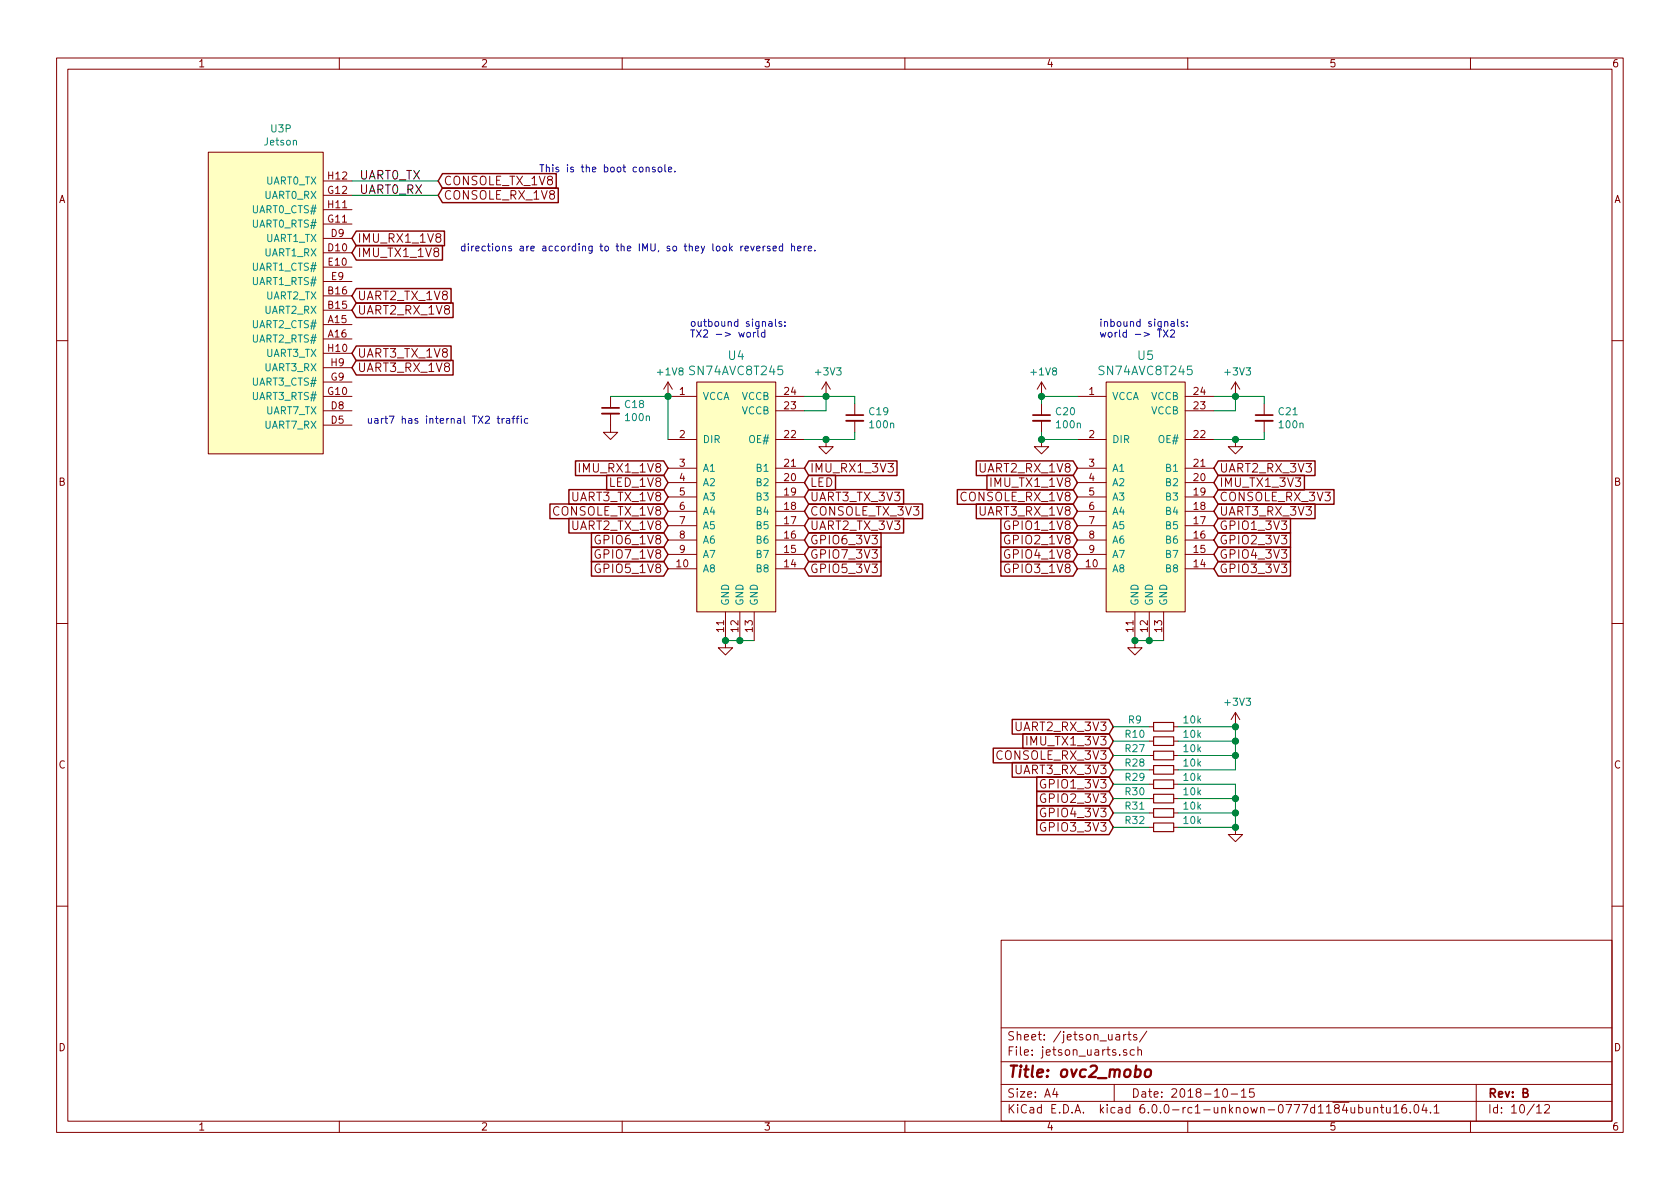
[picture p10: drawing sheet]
<svg xmlns="http://www.w3.org/2000/svg" width="297mm" height="210mm" viewBox="0 0 297 210" stroke-linecap="round" stroke-linejoin="round" font-family="sans-serif">
<g fill="none" stroke="#840000" stroke-width=".18">
<path d="M10 10.3h277v189.9h-277zM12 12.2h273v186.1h-273zM60 10.3v1.9M110 10.3v1.9M160 10.3v1.9M210 10.3v1.9M260 10.3v1.9M36.8 26.9h20.3v53.4h-20.3zM57.1 39.6h5.1M57.1 37.1h5.1M57.1 34.5h5.1M57.1 32h5.1"/>
<path d="M57.1 42.2h5.1M57.1 49.8h5.1M57.1 44.7h5.1M57.1 47.2h5.1M57.1 57.4h5.1M57.1 54.9h5.1M57.1 59.9h5.1M57.1 52.3h5.1M10 60.2h2M57.1 75.2h5.1M57.1 72.6h5.1M57.1 67.6h5.1"/>
<path d="M57.1 65h5.1M57.1 70.1h5.1M57.1 62.5h5.1M107.9 73.1v3.3h1.3l-1.3 1.3-1.2-1.3h1.2M107.9 70.1v2M118.1 67.6v2.5h5.1M118.1 77.7h5.1M118.1 67.6l-.8 1.2M118.1 67.6l.8 1.2M123.2 67.6h14v40.6h-14zM137.2 72.6h5M137.2 70.1h5"/>
<path d="M137.2 77.7h5M146 77.7v1.3h1.3l-1.3 1.3-1.2-1.3h1.2M146 67.6l-.7 1.2M146 67.6v2.5M146 67.6l.8 1.2M151.1 71.4v2M151.1 74.4v2M184.1 77.7v1.3h1.3l-1.3 1.3-1.2-1.3h1.2M184.1 67.6l-.7 1.2M184.1 67.6v2.5M184.1 71.4v2M184.1 74.4v2"/>
<path d="M184.1 67.6l.8 1.2M190.5 70.1h5.1M190.5 77.7h5.1M195.6 67.6h13.9v40.6h-13.9zM209.5 72.6h5.1M209.5 70.1h5.1M209.5 77.7h5.1M218.4 77.7v1.3h1.3l-1.3 1.3-1.2-1.3h1.2M218.4 67.6l-.7 1.2M218.4 67.6v2.5M218.4 67.6l.8 1.2M223.5 71.4v2"/>
<path d="M223.5 74.4v2M285 60.2h2M102.4 82v1.5M118.1 98h5.1M118.1 95.5h5.1M118.1 93h5.1M118.1 90.4h5.1M118.1 87.9h5.1M118.1 85.3h5.1M118.1 82.8h5.1M137.2 98h5M137.2 95.5h5"/>
<path d="M137.2 93h5M137.2 90.4h5M137.2 87.9h5M137.2 85.3h5M137.2 82.8h5M190.5 98h5.1M190.5 95.5h5.1M190.5 93h5.1M190.5 90.4h5.1M190.5 87.9h5.1M190.5 85.3h5.1M190.5 82.8h5.1"/>
<path d="M209.5 98h5.1M209.5 95.5h5.1M209.5 93h5.1M209.5 90.4h5.1M209.5 87.9h5.1M209.5 85.3h5.1M209.5 82.8h5.1M10 110.3h2M118.1 100.6h5.1M128.3 108.2v6.3h1.2l-1.2 1.3-1.3-1.3h1.3M130.8 108.2v5.1M133.3 108.2v5.1"/>
<path d="M137.2 100.6h5M190.5 100.6h5.1M200.7 108.2v6.3h1.2l-1.2 1.3-1.3-1.3h1.3M203.2 108.2v5.1M205.7 108.2v5.1M209.5 100.6h5.1M285 110.3h2M203.2 128.5h.8M203.2 131.1h.8M203.2 133.6h.8M203.2 136.1h.8M203.2 138.7h.8"/>
<path d="M207.5 128.5h.8M207.5 131.1h.8M207.5 133.6h.8M207.5 136.1h.8M207.5 138.7h.8M218.4 126v2.5M218.4 126l-.7 1.2M218.4 126l.8 1.2M203.2 141.2h.8M203.2 143.8h.8M203.2 146.3h.8M207.5 141.2h.8"/>
<path d="M207.5 143.8h.8M207.5 146.3h.8M218.4 146.3v1.3h1.3l-1.3 1.2-1.2-1.2h1.2M10 160.2h2M177 166.3h108v32h-108zM285 160.2h2M60 198.3v1.9M110 198.3v1.9M160 198.3v1.9M177 194.8h108M177 191.8h108M177 187.8h108"/>
<path d="M177 181.8h108M186.5 192.5l-.4 1h1M186.8 193v1M197 191.8v3M197.3 183h.6l.1 .9M198 183.3l-.5 .1-.2 .2 .2 .3 .5-.1M198.7 182.9v1M199.1 182.9l-.4 .3M199.2 185.7l-.4-.1-.2 .2 .1 .2 .5 .2v.3h-.6M199.4 182.9h.6M199.6 182.4v1.3l.4 .2M200.6 185.7l-.5-.1-.3 .3 .1 .6 .2 .1 .5-.1"/>
<path d="M201 183l-.4-.1-.2 .2 .1 .3 .5 .1v.3h-.6M201.2 185.7l.2-.1 .4 .1v.9M201.2 185.1v1.5M202.8 182.3l-1.3 2M210 198.3v1.9M216.3 192.7l.4-.2a.94 .94 0 0 1 0 1.5 .79 .79 0 0 1-.4-1.3zM217.7 193.5h1.1M219.5 193l.4-.5v1.5M219.5 194h.8M221.7 192.5h-.7l-.1 .7 .2-.1 .5 .1 .2 .2-.1 .5-.2 .1-.6-.1M238.9 195.8v.8a.39 .39 0 0 0 .6 .1M239.5 195.8v1"/>
<path d="M240.2 195.9l.4-.1 .3 .3v.6l-.3 .1-.4-.1M240.2 195.3v1.5M241.6 195.8l.1 .9 .3 .1 .2-.1M242.2 195.8v1M242.9 196l.1-.1a.37 .37 0 0 1 .6 .1v.8M242.9 195.8v1M244.1 195.8h.6M244.3 195.3v1.3l.4 .2M245.1 195.8v.8a.39 .39 0 0 0 .7 .1M245.8 195.8v1M246.4 195.8l.5-.5v1.5M246.4 196.8h.9"/>
<path d="M248.6 195.3a.59 .59 0 0 0-.7 .7v.7l.2 .1 .5-.1 .1-.5-.1-.2-.5-.1-.2 .3M249.4 196.7v.1M250.2 195.4l.3-.1a.94 .94 0 0 1 0 1.5h-.1a1 1 0 0 1-.2-1.4zM251.8 195.2l-.4 1.1h.9M252.1 195.8v1M252.9 196.7v.1M253.6 195.8l.4-.5v1.5M253.6 196.8h.8M260 198.3v1.9M261 191.8v6.5M271.7 195.8l.4-.5v1.5M271.7 196.8h.8"/>
<path d="M273.1 195.5l.2-.2h.4l.2 .2 .1 .3-.1 .2-.9 .8h1"/>
</g>
<path d="M202.7 189.2a.51 .51 0 0 1 .8 .3v.6a.56 .56 0 0 1-.6 .4 .56 .56 0 0 1-.5-.4l.1-.6z" fill="none" stroke="#840000" stroke-width=".41"/>
<g fill="#ffffc2" stroke="#ffffc2" stroke-width=".18">
<path d="M36.8 26.9h20.3v53.4h-20.3z"/>
<path d="M123.2 67.6h14v40.6h-14z"/>
<path d="M195.6 67.6h13.9v40.6h-13.9z"/>
</g>
<path d="M106.4 73.1h3.1M149.6 74.4h3.1M182.6 74.4h3.1M222 74.4h3" fill="none" stroke="#840000" stroke-width=".33"/>
<path d="M106.4 72.1h3.1M149.6 73.4h3.1M182.6 73.4h3.1M222 73.4h3" fill="none" stroke="#840000" stroke-width=".3"/>
<path d="M204 127.8h3.5v1.5h-3.5zM204 130.3h3.5v1.5h-3.5zM204 132.8h3.5v1.6h-3.5zM204 135.4h3.5v1.5h-3.5zM204 137.9h3.5v1.5h-3.5zM204 140.5h3.5v1.5h-3.5zM204 143h3.5v1.5h-3.5zM204 145.5h3.5v1.6h-3.5z" fill="none" stroke="#840000" stroke-width=".2"/>
<g fill="none" stroke="#0000c2" stroke-width=".18">
<path d="M115.8 29.6h-.3l-.2 .1 .1 .2 .4 .1v.3h-.5M116.4 29.7l.2-.1h.3l.1 .2-.1 .5-.3 .1-.2-.1zM117.6 29.1v1.1l.2 .2M118.2 30l.6-.1-.1-.3h-.3l-.2 .1v.6h.5M119.3 30.3v.1M131.7 43.9l.6-.1v-.2l-.4-.1-.2 .2 .1 .6h.5M132.2 58.8h.2l.2 .1 .1 .5-.1 .2h-.3l-.2-.1-.1-.5zM132.7 43.5l.3 .9 .3-.9M133.2 58.8v.8M133.6 58.8l-.4 .2M133.8 43.9l.6-.1-.1-.2-.3-.1-.2 .2v.6h.5M134 58.3v1.1l.2 .2"/>
<path d="M134.9 43.5v.9M135.2 58.8h-.3l-.3 .2 .1 .6h.5M135.2 58.3v1.3M135.3 43.5l-.4 .3M136 56.9h.4l.1 .8M136.1 43.6l-.3-.1-.1 .2v.2l.4 .1v.3h-.4M136.5 57.2h-.4l-.2 .2 .2 .3h.4M136.7 43.9l.6-.1-.1-.2-.3-.1-.2 .2v.6h.5M137.1 56.4v1.1l.2 .2M138.2 56.9h-.3l-.2 .1 .1 .2 .4 .1v.4h-.5M138.4 43.6l-.4-.1-.2 .3 .1 .5h.5M138.4 43.1v1.3"/>
<path d="M138.8 57.6v.1M138.8 56.9v.1M140 43.7l.1-.2 .3 .1 .1 .8M140 43.1v1.3M141 43.9l.6-.1v-.2l-.4-.1-.2 .2 .1 .6h.5M142.2 43.5v.9M142.5 43.5l-.2 .1-.1 .2M142.9 43.9l.6-.1v-.2l-.4-.1-.2 .2 .1 .6h.5M144.1 44.2v.2M205 58.3v1.3M205.7 58.3l.8 1.3M206.5 58.3l-.8 1.3"/>
<path d="M207 58.5l.4-.2 .3 .4-.1 .2-.7 .7h.8M207.1 56.9h.5v.8M207.6 57.2h-.4l-.2 .2 .2 .3h.4M208.2 56.4v1.1l.2 .2M209.3 56.9h-.3l-.2 .1 .1 .2 .4 .1v.4h-.5M209.9 57.6v.1M209.9 56.9v.1M87.9 74h.5M88.1 73.6v1.1l.3 .1M88.8 74v.8M89.2 74l-.4 .2M89.6 74.1h.4l.1 .7"/>
<path d="M90.1 74.3l-.4 .1-.2 .1 .1 .3h.5M90.5 74h.5M91 73.6l-.3 .2v1M91.3 74h.4M91.7 73.6l-.3 .2v1M92.2 73.6v.1M92.2 74v.8M93.3 74.1l-.3-.1-.3 .2 .1 .6h.5"/>
</g>
<g fill="none" stroke="#840000" stroke-width=".25">
<path d="M78.2 30.7h20.1v2.6h-20.1l-.7-1.3zM78.2 33.2h20.5v2.6h-20.5l-.7-1.3zM63 40.9h15.6v2.6h-15.6l-.8-1.3zM63 43.4h15.2v2.6h-15.2l-.8-1.3zM63 51h16.8v2.6h-16.8l-.8-1.3zM63 53.6h17.1v2.6h-17.1l-.8-1.3zM63 61.2h16.8v2.6h-16.8l-.8-1.3zM63 63.7h17.1v2.6h-17.1l-.8-1.3zM97.2 89.1h20.1l.8 1.3-.8 1.3h-20.1zM100.6 91.7h16.7l.8 1.3-.8 1.3h-16.7zM100.6 86.6h16.7l.8 1.3-.8 1.3h-16.7zM101.8 81.5h15.5l.8 1.3-.8 1.3h-15.5z"/>
<path d="M104.6 99.3h12.7l.8 1.3-.8 1.3h-12.7zM104.6 94.2h12.7l.8 1.3-.8 1.3h-12.7zM104.6 96.7h12.7l.8 1.3-.8 1.3h-12.7zM107.3 84h10l.8 1.3-.8 1.3h-10zM143 81.5h15.6v2.6h-15.6l-.8-1.3zM143 91.7h16.8v2.6h-16.8l-.8-1.3zM143 86.6h16.8v2.6h-16.8l-.8-1.3zM143 84h4.7v2.6h-4.7l-.8-1.3zM143 89.1h20.1v2.6h-20.1l-.8-1.3zM143 99.3h12.8v2.6h-12.8l-.8-1.3zM143 94.2h12.8v2.6h-12.8l-.8-1.3zM143 96.7h12.8v2.6h-12.8l-.8-1.3z"/>
<path d="M169.3 86.6h20.4l.8 1.3-.8 1.3h-20.4zM172.6 81.5h17.1l.8 1.3-.8 1.3h-17.1zM172.6 89.1h17.1l.8 1.3-.8 1.3h-17.1zM174.5 84h15.2l.8 1.3-.8 1.3h-15.2zM177 91.7h12.7l.8 1.3-.8 1.3h-12.7zM177 94.2h12.7l.8 1.3-.8 1.3h-12.7zM177 99.3h12.7l.8 1.3-.8 1.3h-12.7zM177 96.7h12.7l.8 1.3-.8 1.3h-12.7zM215.4 84h15.2v2.6h-15.2l-.8-1.3zM215.4 81.5h17.1v2.6h-17.1l-.8-1.3zM215.4 89.1h17.1v2.6h-17.1l-.8-1.3zM215.4 86.6h20.5v2.6h-20.5l-.8-1.3z"/>
<path d="M215.4 91.7h12.8v2.6h-12.8l-.8-1.3zM215.4 94.2h12.8v2.6h-12.8l-.8-1.3zM215.4 99.3h12.8v2.6h-12.8l-.8-1.3zM215.4 96.7h12.8v2.6h-12.8l-.8-1.3zM175.6 132.3h20.5l.7 1.3-.7 1.3h-20.5zM179 127.2h17.1l.7 1.3-.7 1.3h-17.1zM179 134.8h17.1l.7 1.3-.7 1.3h-17.1zM180.8 129.8h15.3l.7 1.3-.7 1.3h-15.3zM183.3 137.4h12.8l.7 1.3-.7 1.3h-12.8zM183.3 139.9h12.8l.7 1.3-.7 1.3h-12.8zM183.3 145h12.8l.7 1.3-.7 1.3h-12.8zM183.3 142.5h12.8l.7 1.3-.7 1.3h-12.8z"/>
</g>
<g fill="none" stroke="#008400" stroke-width=".18">
<path d="M62.2 32h15.3M62.2 34.5h15.3M107.9 70.1h10.2v7.6M142.2 70.1h8.9v1.3M146 70.1v2.5h-3.8M151.1 76.4v1.3h-8.9M184.1 76.4v1.3h6.4M190.5 70.1h-6.4v1.3M214.6 70.1h8.9v1.3M218.4 70.1v2.5h-3.8M223.5 76.4v1.3h-8.9M128.3 113.3h5"/>
<path d="M200.7 113.3h5M196.8 128.5h6.4M196.8 131.1h6.4M196.8 133.6h6.4M196.8 136.1h6.4M196.8 138.7h6.4M208.3 128.5h10.1v7.6h-10.1M208.3 138.7h10.1v7.6h-10.1M208.3 131.1h10.1M208.3 133.6h10.1M196.8 141.2h6.4M196.8 143.8h6.4"/>
<path d="M196.8 146.3h6.4M208.3 141.2h10.1M208.3 143.8h10.1"/>
</g>
<g fill="#008400" stroke="#008400" stroke-width=".25">
<circle cx="118.1" cy="70.1" r=".51"/>
<circle cx="128.3" cy="113.3" r=".51"/>
<circle cx="130.8" cy="113.3" r=".51"/>
<circle cx="200.7" cy="113.3" r=".51"/>
<circle cx="203.2" cy="113.3" r=".51"/>
<circle cx="218.4" cy="70.1" r=".51"/>
<circle cx="146.1" cy="70.1" r=".51"/>
<circle cx="146.1" cy="77.7" r=".51"/>
<circle cx="218.4" cy="77.7" r=".51"/>
<circle cx="184.2" cy="70.1" r=".51"/>
<circle cx="184.2" cy="77.7" r=".51"/>
<circle cx="218.4" cy="128.5" r=".51"/>
<circle cx="218.4" cy="131.1" r=".51"/>
<circle cx="218.4" cy="133.6" r=".51"/>
<circle cx="218.4" cy="141.2" r=".51"/>
<circle cx="218.4" cy="143.8" r=".51"/>
<circle cx="218.4" cy="146.3" r=".51"/>
</g>
<text font-size="2.8" fill="#840000" x="178" y="190.5">Title: ovc2_mobo</text>
<g font-size="2.1">
<text x="63.5" y="31.7">UART0_TX</text>
<text x="63.5" y="34.3">UART0_RX</text>
</g>
<g font-size="2.1" fill="#840000">
<text x="78.4" y="32.8">CONSOLE_TX_1V8</text>
<text x="78.4" y="35.3">CONSOLE_RX_1V8</text>
<text x="63.1" y="42.9">IMU_RX1_1V8</text>
<text x="63.1" y="45.5">IMU_TX1_1V8</text>
<text x="63.1" y="53.1">UART2_TX_1V8</text>
<text x="63.1" y="55.6">UART2_RX_1V8</text>
<text x="63.1" y="63.2">UART3_TX_1V8</text>
<text x="63.1" y="65.8">UART3_RX_1V8</text>
<text x="103" y="83.6">IMU_RX1_1V8</text>
<text x="143.2" y="83.6">IMU_RX1_3V3</text>
<text x="173.4" y="83.6">UART2_RX_1V8</text>
<text x="215.5" y="83.6">UART2_RX_3V3</text>
<text x="101.3" y="88.6">UART3_TX_1V8</text>
<text x="108" y="86.1">LED_1V8</text>
<text x="143.2" y="88.6">UART3_TX_3V3</text>
<text x="143.2" y="86.1">LED</text>
<text x="170" y="88.6">CONSOLE_RX_1V8</text>
<text x="175.7" y="86.1">IMU_TX1_1V8</text>
<text x="215.5" y="86.1">IMU_TX1_3V3</text>
<text x="215.5" y="88.6">CONSOLE_RX_3V3</text>
<text x="97.8" y="91.2">CONSOLE_TX_1V8</text>
<text x="101.3" y="93.7">UART2_TX_1V8</text>
<text x="143.2" y="93.7">UART2_TX_3V3</text>
<text x="143.2" y="91.2">CONSOLE_TX_3V3</text>
<text x="173.4" y="91.2">UART3_RX_1V8</text>
<text x="178.1" y="93.7">GPIO1_1V8</text>
<text x="215.5" y="91.2">UART3_RX_3V3</text>
<text x="215.5" y="93.7">GPIO1_3V3</text>
<text x="105.7" y="101.3">GPIO5_1V8</text>
<text x="105.7" y="96.3">GPIO6_1V8</text>
<text x="105.7" y="98.8">GPIO7_1V8</text>
<text x="143.2" y="101.3">GPIO5_3V3</text>
<text x="143.2" y="96.3">GPIO6_3V3</text>
<text x="143.2" y="98.8">GPIO7_3V3</text>
<text x="178.1" y="96.3">GPIO2_1V8</text>
<text x="178.1" y="101.3">GPIO3_1V8</text>
<text x="178.1" y="98.8">GPIO4_1V8</text>
<text x="215.5" y="96.3">GPIO2_3V3</text>
<text x="215.5" y="101.3">GPIO3_3V3</text>
<text x="215.5" y="98.8">GPIO4_3V3</text>
<text x="179.8" y="129.3">UART2_RX_3V3</text>
<text x="182" y="131.8">IMU_TX1_3V3</text>
<text x="176.4" y="134.4">CONSOLE_RX_3V3</text>
<text x="179.8" y="136.9">UART3_RX_3V3</text>
<text x="184.5" y="139.4">GPIO1_3V3</text>
<text x="184.5" y="142">GPIO2_3V3</text>
<text x="184.5" y="147.1">GPIO3_3V3</text>
<text x="184.5" y="144.5">GPIO4_3V3</text>
<text x="178" y="184">Sheet: /jetson_uarts/</text>
<text x="178" y="186.7">File: jetson_uarts.sch</text>
<text x="178" y="196.9">KiCad E.D.A. kicad 6.0.0-rc1-unknown-0777d1184ubuntu16.04.1</text>
<text x="178" y="194.1">Size: A4</text>
<text x="200" y="194.1">Date: 2018-10-15</text>
<text x="263" y="194.1">Rev: B</text>
<text x="263" y="196.9">Id: 10/12</text>
</g>
<g font-size="2.1" fill="#008484">
<text x="128.8" y="63.6">U4</text>
<text x="201.2" y="63.6">U5</text>
<text x="122.3" y="66.3">SN74AVC8T245</text>
<text x="194.7" y="66.3">SN74AVC8T245</text>
</g>
<g font-size="1.8" fill="#840000">
<text x="35" y="11.9">1</text>
<text x="85" y="11.9">2</text>
<text x="135" y="11.9">3</text>
<text x="185" y="11.9">4</text>
<text x="235" y="11.9">5</text>
<text x="285" y="11.9">6</text>
<text x="10.4" y="35.9">A</text>
<text x="58" y="34.3">G12</text>
<text x="58.1" y="31.7">H12</text>
<text x="285.4" y="35.9">A</text>
<text x="58" y="39.4">G11</text>
<text x="58.1" y="36.8">H11</text>
<text x="58.6" y="41.9">D9</text>
<text x="58.1" y="44.4">D10</text>
<text x="58.1" y="47">E10</text>
<text x="58.1" y="52.1">B16</text>
<text x="58.6" y="49.5">E9</text>
<text x="58.1" y="57.1">A15</text>
<text x="58.1" y="54.6">B15</text>
<text x="58.1" y="59.7">A16</text>
<text x="58.1" y="62.2">H10</text>
<text x="58.6" y="64.8">H9</text>
<text x="58" y="69.8">G10</text>
<text x="58.5" y="67.3">G9</text>
<text x="120.2" y="69.8">1</text>
<text x="138.7" y="69.8">24</text>
<text x="192.6" y="69.8">1</text>
<text x="211.1" y="69.8">24</text>
<text x="58.6" y="74.9">D5</text>
<text x="58.6" y="72.4">D8</text>
<text x="120.2" y="77.5">2</text>
<text x="138.7" y="77.5">22</text>
<text x="138.7" y="72.4">23</text>
<text x="192.6" y="77.5">2</text>
<text x="211.1" y="77.5">22</text>
<text x="211.1" y="72.4">23</text>
<text x="120.2" y="82.5">3</text>
<text x="138.7" y="82.5">21</text>
<text x="192.6" y="82.5">3</text>
<text x="211.1" y="82.5">21</text>
<text x="10.4" y="85.9">B</text>
<text x="120.2" y="85.1">4</text>
<text x="120.2" y="87.6">5</text>
<text x="138.7" y="87.6">19</text>
<text x="138.7" y="85.1">20</text>
<text x="192.6" y="85.1">4</text>
<text x="192.6" y="87.6">5</text>
<text x="211.1" y="87.6">19</text>
<text x="211.1" y="85.1">20</text>
<text x="285.4" y="85.9">B</text>
<text x="120.2" y="90.2">6</text>
<text x="120.2" y="92.7">7</text>
<text x="120.2" y="95.2">8</text>
<text x="138.7" y="95.2">16</text>
<text x="138.7" y="92.7">17</text>
<text x="138.7" y="90.2">18</text>
<text x="192.6" y="90.2">6</text>
<text x="192.6" y="92.7">7</text>
<text x="192.6" y="95.2">8</text>
<text x="211.1" y="95.2">16</text>
<text x="211.1" y="92.7">17</text>
<text x="211.1" y="90.2">18</text>
<text x="119.7" y="100.3">10</text>
<text x="120.2" y="97.8">9</text>
<text x="138.7" y="100.3">14</text>
<text x="138.7" y="97.8">15</text>
<text x="192.1" y="100.3">10</text>
<text x="192.6" y="97.8">9</text>
<text x="211.1" y="100.3">14</text>
<text x="211.1" y="97.8">15</text>
<text x="128" y="111.7" transform="rotate(-90 128 111.7)">11</text>
<text x="130.6" y="111.7" transform="rotate(-90 130.6 111.7)">12</text>
<text x="133.1" y="111.7" transform="rotate(-90 133.1 111.7)">13</text>
<text x="200.4" y="111.7" transform="rotate(-90 200.4 111.7)">11</text>
<text x="202.9" y="111.7" transform="rotate(-90 202.9 111.7)">12</text>
<text x="205.5" y="111.7" transform="rotate(-90 205.5 111.7)">13</text>
<text x="10.4" y="135.9">C</text>
<text x="285.4" y="135.9">C</text>
<text x="10.4" y="185.9">D</text>
<text x="285.4" y="185.9">D</text>
<text x="35" y="199.9">1</text>
<text x="85" y="199.9">2</text>
<text x="135" y="199.9">3</text>
<text x="185" y="199.9">4</text>
<text x="235" y="199.9">5</text>
<text x="285" y="199.9">6</text>
</g>
<g font-size="1.8" fill="#008484">
<text x="48" y="23.4">U3P</text>
<text x="46.8" y="25.7">Jetson</text>
<text x="46.8" y="35.2">UART0_RX</text>
<text x="47" y="32.6">UART0_TX</text>
<text x="44.7" y="40.3">UART0_RTS#</text>
<text x="44.7" y="37.7">UART0_CTS#</text>
<text x="44.7" y="47.9">UART1_CTS#</text>
<text x="46.8" y="45.3">UART1_RX</text>
<text x="47" y="42.8">UART1_TX</text>
<text x="44.7" y="50.4">UART1_RTS#</text>
<text x="47" y="53">UART2_TX</text>
<text x="44.7" y="58">UART2_CTS#</text>
<text x="46.8" y="55.5">UART2_RX</text>
<text x="44.7" y="60.6">UART2_RTS#</text>
<text x="46.8" y="65.7">UART3_RX</text>
<text x="47" y="63.1">UART3_TX</text>
<text x="44.7" y="68.2">UART3_CTS#</text>
<text x="44.7" y="70.7">UART3_RTS#</text>
<text x="116.4" y="66.4">+1V8</text>
<text x="124.2" y="70.7">VCCA</text>
<text x="131.1" y="70.7">VCCB</text>
<text x="144.3" y="66.4">+3V3</text>
<text x="182.4" y="66.4">+1V8</text>
<text x="196.6" y="70.7">VCCA</text>
<text x="203.5" y="70.7">VCCB</text>
<text x="216.7" y="66.4">+3V3</text>
<text x="46.8" y="75.8">UART7_RX</text>
<text x="47" y="73.3">UART7_TX</text>
<text x="110.6" y="72.2">C18</text>
<text x="110.7" y="74.5">100n</text>
<text x="131.1" y="73.3">VCCB</text>
<text x="153.7" y="73.4">C19</text>
<text x="153.9" y="75.7">100n</text>
<text x="186.8" y="73.4">C20</text>
<text x="186.9" y="75.7">100n</text>
<text x="203.5" y="73.3">VCCB</text>
<text x="226.1" y="73.4">C21</text>
<text x="226.3" y="75.7">100n</text>
<text x="124.2" y="78.4">DIR</text>
<text x="124.2" y="83.4">A1</text>
<text x="132.6" y="78.4">OE#</text>
<text x="133.9" y="83.4">B1</text>
<text x="196.6" y="78.4">DIR</text>
<text x="196.6" y="83.4">A1</text>
<text x="205" y="78.4">OE#</text>
<text x="206.3" y="83.4">B1</text>
<text x="124.2" y="86">A2</text>
<text x="124.2" y="88.5">A3</text>
<text x="133.9" y="88.5">B3</text>
<text x="133.9" y="86">B2</text>
<text x="196.6" y="86">A2</text>
<text x="196.6" y="88.5">A3</text>
<text x="206.3" y="88.5">B3</text>
<text x="206.3" y="86">B2</text>
<text x="124.2" y="91.1">A4</text>
<text x="124.2" y="93.6">A5</text>
<text x="133.9" y="93.6">B5</text>
<text x="133.9" y="91.1">B4</text>
<text x="196.6" y="91.1">A4</text>
<text x="196.6" y="93.6">A5</text>
<text x="206.3" y="93.6">B5</text>
<text x="206.3" y="91.1">B4</text>
<text x="124.2" y="101.2">A8</text>
<text x="124.2" y="96.1">A6</text>
<text x="124.2" y="98.7">A7</text>
<text x="133.9" y="101.2">B8</text>
<text x="133.9" y="98.7">B7</text>
<text x="133.9" y="96.1">B6</text>
<text x="196.6" y="101.2">A8</text>
<text x="196.6" y="96.1">A6</text>
<text x="196.6" y="98.7">A7</text>
<text x="206.3" y="101.2">B8</text>
<text x="206.3" y="98.7">B7</text>
<text x="206.3" y="96.1">B6</text>
<text x="128.9" y="107.2" transform="rotate(-90 128.9 107.2)">GND</text>
<text x="131.4" y="107.2" transform="rotate(-90 131.4 107.2)">GND</text>
<text x="134" y="107.2" transform="rotate(-90 134 107.2)">GND</text>
<text x="201.3" y="107.2" transform="rotate(-90 201.3 107.2)">GND</text>
<text x="203.8" y="107.2" transform="rotate(-90 203.8 107.2)">GND</text>
<text x="206.4" y="107.2" transform="rotate(-90 206.4 107.2)">GND</text>
<text x="216.7" y="124.8">+3V3</text>
<text x="199" y="130.5">R10</text>
<text x="199.5" y="127.9">R9</text>
<text x="209.3" y="127.9">10k</text>
<text x="209.3" y="130.5">10k</text>
<text x="199" y="133">R27</text>
<text x="199" y="135.6">R28</text>
<text x="209.3" y="133">10k</text>
<text x="209.3" y="135.6">10k</text>
<text x="199" y="138.1">R29</text>
<text x="199" y="140.6">R30</text>
<text x="199" y="143.2">R31</text>
<text x="209.3" y="138.1">10k</text>
<text x="209.3" y="140.6">10k</text>
<text x="209.3" y="143.2">10k</text>
<text x="199" y="145.7">R32</text>
<text x="209.3" y="145.7">10k</text>
</g>
<g font-size="1.8" fill="#0000c2">
<text x="95.2" y="30.5">This is the boot console.</text>
<text x="81.3" y="44.4">directions are according to the IMU, so they look reversed here.</text>
<text x="121.9" y="57.8">outbound signals:</text>
<text x="121.9" y="59.7">TX2 -&gt; world</text>
<text x="194.3" y="57.8">inbound signals:</text>
<text x="194.3" y="59.7">world -&gt; TX2</text>
<text x="64.8" y="74.9">uart7 has internal TX2 traffic</text>
</g>
</svg>
